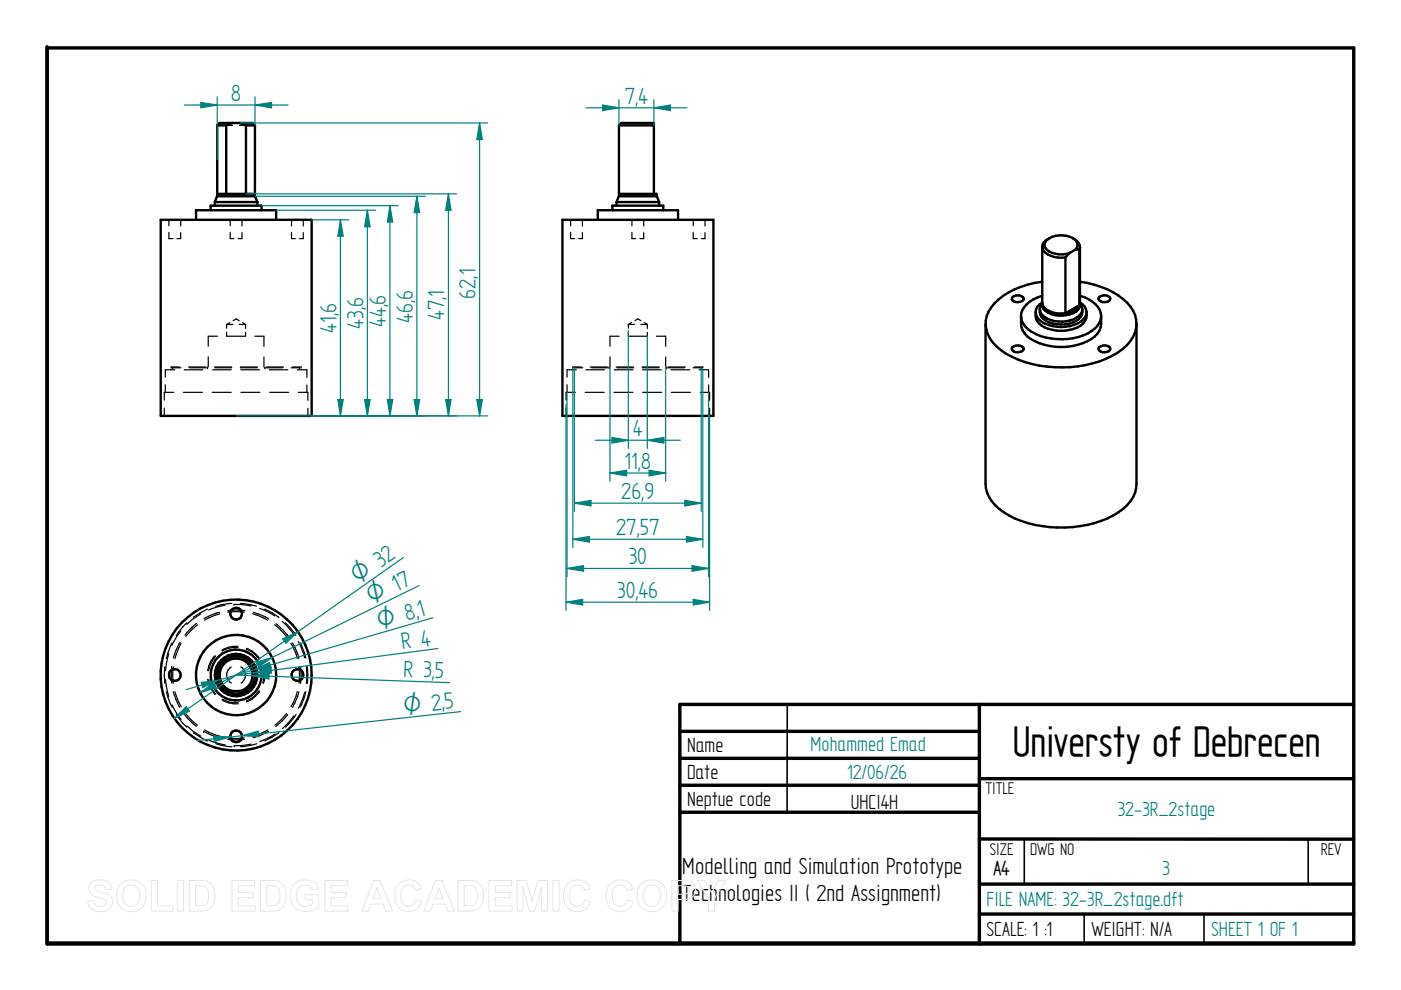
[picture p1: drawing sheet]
<svg xmlns="http://www.w3.org/2000/svg" width="297mm" height="210mm" viewBox="0 0 297 210" stroke-linecap="round" stroke-linejoin="round" font-family="sans-serif">
<path d="M10 9.9v190.3h277v-190h-277M144.1 155.1h63.5M207.6 149.4v50.8M287 149.4h-142.9v50.8M144.1 160.8h63.5M144.1 166.5h63.5M144.1 172.2h63.5M207.6 165.1h79.4M207.6 177.9h79.4M10 199.9h277M207.6 187.5h79.4M207.6 193.8h79.4" fill="none" stroke="#000" stroke-width=".72"/>
<path d="M166.9 149.4v22.8M217.2 178.1v9.4M277.4 178.1v9.4M229.9 193.8v6.4M255.3 193.8v6.4" fill="none" stroke="#000" stroke-width=".34"/>
<g fill="none" stroke="#000" stroke-width=".51">
<path d="M46.1 26.6l.5-.5h6.9l.6 .5M46.1 26.6h1.9M48 26.6v14.5M49.2 26.1l-1.2 .5M50.9 26.1l1.3 .5M52.2 26.6v14.5M52.2 26.6h1.9M54.1 26.6v14.5h-8v-14.5M131.2 26.6h7.4M131.2 26.6v14.5h8v.5M131.2 26.6l.5-.5h6.9v15M34.1 46.6h32v41.6h-32z"/>
<path d="M44.7 44.6v-1h10.8v1M45.5 42.8l.5-1.2h8.1l.5 1.2M45.5 42.8v.8M45.5 42.8h9.1M46.1 41.1v.5M54 41.1v.5M54.6 42.8v.8M58.5 44.6v2M58.5 44.6h-16.9v2M119.2 46.6h32.1v41.6h-32.1zM129.8 44.6v-1h10.8v1M130.7 42.8v.8"/>
<path d="M130.7 42.8l.5-1.2h8.1l.4 1.2M130.7 42.8h9M131.3 41.1v.5M139.7 42.8v.8M143.8 46.6v-2h-17.1v2M221 59.7a16 16 0 0 0-10.9 5.5 6 6 0 0 0 1.2 8.3 19.5 19.5 0 0 0 12.3 4.4 22 22 0 0 0 14.4-3.9 6.9 6.9 0 0 0 3-5.3M221 52.3v11.9M222 50.8a1.46 1.46 0 0 0 .5 2.5 5.4 5.4 0 0 0 4.3 .3M222.5 50.5a5.2 5.2 0 0 1 5.4 .3 1.36 1.36 0 0 1 .1 2.2M222.5 50.5a1.95 1.95 0 0 0-1.4 2.3 4.6 4.6 0 0 0 4.8 1.8M222.5 50.5l-.3 .2M225.9 54.6v11.8"/>
<path d="M226.8 53.6l-.9 1M227.5 50.5a1.96 1.96 0 0 1 1.4 2.4M228 53l-1.2 .6M228.9 52.9l-.9 .1M228.9 52.9v11.8l.1-.5M229 59.7a16.4 16.4 0 0 1 10.7 5.3 5.7 5.7 0 0 1 1.3 3.7M229 52.3v11.9M214.7 62.9a1.58 1.58 0 0 1 2.3 .4 1.46 1.46 0 0 1-2.3 .4l-.2-.2zM214.7 73.6a1.58 1.58 0 0 1 2.3 .4 1.51 1.51 0 0 1-2.5 .1zM220.5 65.6a2.54 2.54 0 0 0 2 2.8 6.9 6.9 0 0 0 6.2-.8 2.1 2.1 0 0 0 .8-2M221 64.2a2.1 2.1 0 0 0 1.1 3.4 6.3 6.3 0 0 0 7-1.1l.4-.9M221 64.2a2.69 2.69 0 0 0 2.5 2.1l2.4 .1"/>
<path d="M221 62.7a6.1 6.1 0 0 0-4.5 3.8 5 5 0 0 0 1.3 4.8 12.5 12.5 0 0 0 14.3 0 4.2 4.2 0 0 0 1.4-4.3M221 64.1a2.35 2.35 0 0 0-1.4 2.1M221 64.2a2.19 2.19 0 0 0 1.9 2.4 6 6 0 0 0 5.7-1l.4-.9v-.5M226 66.4h-.1M226 66.4l2.8-1.7a3.4 3.4 0 0 1-2.8 1.7zM228.9 64.6a2.89 2.89 0 0 1-2.7 2.2 4.8 4.8 0 0 1-5.1-1.7l-.1-.5M229 64.2l.5 1.4M229 64.1a2.22 2.22 0 0 1 1.4 2 2.22 2.22 0 0 1-1.2 2.1 7.9 7.9 0 0 1-8.9-.4l-.6-1-.1-.6M229 62.7a6.2 6.2 0 0 1 4.4 3.7l.1 .6M230.4 66.2a3.1 3.1 0 0 1-2.7 3.5 7.9 7.9 0 0 1-7.4-1.1 2.6 2.6 0 0 1-.7-2.4M233.1 73.6a1.58 1.58 0 0 1 2.3 .4 1.51 1.51 0 0 1-2.5 .1zM233.1 62.9a1.58 1.58 0 0 1 2.3 .4 1.44 1.44 0 0 1-2.3 .4l-.2-.2z"/>
<path d="M233.5 67a4.5 4.5 0 0 1-2.9 3.7 13.4 13.4 0 0 1-11.9-.3 4.4 4.4 0 0 1-2.2-3.2M241 68.7v33.9a8 8 0 0 1-5 6.7 25.1 25.1 0 0 1-22.1 0 8.2 8.2 0 0 1-4.9-6.7v-33.9M48 146.5a3.8 3.8 0 0 0 4.1 0M49.2 146.5a3.5 3.5 0 0 1-2-5.4 3.5 3.5 0 0 1 5.7 0 3.5 3.5 0 0 1-2 5.4M54 143.9a4 4 0 0 0-5.5-4.4 4 4 0 0 0-.5 7h4.2l.6-.5M54 143.9l-.6 1.5-.6 .6M54 143.9l-.2 .8-.9 1.4M54 143.9a4.1 4.1 0 0 0-4.5-4.8 4.1 4.1 0 0 0-3.1 5.8 4.1 4.1 0 0 0 6.5 1.1"/>
<circle cx="50.1" cy="130.1" r="1.25"/>
<circle cx="37.1" cy="143.1" r="1.25"/>
<circle cx="50.1" cy="143.1" r="16"/>
<circle cx="50.1" cy="143.1" r="8.5"/>
<circle cx="50.1" cy="156.1" r="1.25"/>
<circle cx="50.1" cy="143.1" r="5.4"/>
<circle cx="50.1" cy="143.1" r="4.5"/>
<circle cx="63.1" cy="143.1" r="1.25"/>
</g>
<g fill="none" stroke="#000" stroke-width=".25">
<path d="M48 26.6h1.3M50.8 26.6h1.4M35.8 49.3v1.3h.9M35.8 46.6v1.3M38.3 49.3v1.3h-.8M38.3 46.6v1.3M48.8 49.3v1.3h.8M48.8 46.6v1.3M51.3 49.3v1.3h-.8M51.3 46.6v1.3M61.8 49.3v1.3h.8M61.8 46.6v1.3"/>
<path d="M64.3 49.3v1.3h-.8M64.3 46.6v1.3M121 49.3v1.3h.8M121 46.6v1.3M123.5 49.3v1.3h-.8M123.5 46.6v1.3M134 49.3v1.3h.8M134 46.6v1.3M136.5 49.3v1.3h-.8M136.5 46.6v1.3M147 49.3v1.3h.8M147 46.6v1.3"/>
<path d="M149.5 49.3v1.3h-.8M149.5 46.6v1.3M36.3 78.2v.2M36.6 77.8h.1M36.6 77.9h.1M36.6 78h1.8M37 78.4h-2v1.6M38.1 77.8h-1.8v.1M39.1 78.4h3.9M40 77.8h3.6M40.2 78h3.5M44 77.8h.1"/>
<path d="M44 77.9h.1M44.2 75.6v2.2M45.1 78.4h3.9M45.5 77.8h3.6M45.6 78h3.5M46.1 71.3h-1.9v2.1M48 68.8v.8M48 70.4v.9M48 68.8h1.4M48.1 71.3h3.9M48.7 68.4l-.7 .4M49.4 68l.7-.4 .6 .4"/>
<path d="M50.7 68.8h1.4M51 77.8h3.6M51 78h3.5M51.1 78.4h3.9M51.4 68.4l.7 .4M52.1 68.8v.8M52.1 70.5v.8M54 71.3h2v2.1M56 75.7v2.1M56.2 78h.1M56.2 77.9h.1M56.3 78h3.6"/>
<path d="M56.5 77.8h3.6M57.1 78.4h3.9M61.7 78h1.8M62 77.8h1.8v.2M63.1 78.4h2v1.6M63.5 78h.1M63.5 77.9h.1M63.8 78.2v.2M121.5 78.2v.2M121.8 77.8h.1M121.8 77.9h.1M121.8 78h1.8"/>
<path d="M122.2 78.4h-2v1.6M123.3 77.8h-1.8v.1M124.2 78.4h4M125.1 77.8h3.7M125.4 78h3.5M129.2 77.8h.1M129.2 77.9h.1M129.3 75.6v2.2M130.3 78.4h3.9M130.6 77.8h3.7M130.8 78h3.6M131.3 71.3h-2v2.1"/>
<path d="M133.2 68.8v.8M133.2 70.4v.9M133.2 68.8h1.3M133.3 71.3h3.9M133.9 68.4l-.7 .4M134.6 68l.7-.4 .6 .4M135.9 68.8h1.3M136.1 77.8h3.7M136.2 78h3.5M136.2 78.4h4M136.6 68.4l.6 .4M137.2 68.8v.8"/>
<path d="M137.2 70.5v.8M139.2 71.3h1.9v2.1M141.1 75.7v2.1M141.3 78h.1M141.3 77.9h.1M141.6 78h3.5M141.7 77.8h3.6M142.2 78.4h4M146.9 78h1.8M147.2 77.8h1.8v.2M148.2 78.4h2v1.6M148.7 78h.1"/>
<path d="M148.7 77.9h.1M149 78.2v.2M34.8 86.5v1.7M35 81.6v1.6M36.8 83.2h-2v1.6M38.9 83.2h4M45 83.2h4M51.1 83.2h4M57.2 83.2h4M63.2 83.2h2.1v1.7M65.1 81.6v1.6M65.3 86.6v1.6"/>
<path d="M120 86.5v1.7M120.2 81.6v1.6M122 83.2h-2v1.6M124.1 83.2h4M130.2 83.2h4M136.3 83.2h4M142.4 83.2h4M148.5 83.2h1.9v1.7M150.2 81.6v1.6M150.4 86.6v1.6M35.8 138.6l-.7 3.6M36.4 136.4l-1.1 3.2"/>
<path d="M38.2 136.2l-.9 1.7-.5 1.6M38.4 133.8l-.9 1-1.1 2.1M38.4 136.4l-.5 .9-.8 2.4M39.6 132.1l-.9 .8-1.3 1.8M41.7 132.2l-1 .8-1.5 1.7M41.9 132.5l-1.3 1.1-1.2 1.4M42.5 130.2l-1.7 1.1-1.2 1.1M44 129.2l-3 1.7M45.6 139a5.7 5.7 0 0 0-1.6 3.2M45.7 139.1a6.2 6.2 0 0 0-1.5 3.1M46.5 129.8l-2 .7-1.2 .6M46.6 130.2l-1 .2-2.3 1.1"/>
<path d="M47.7 128.3l-3.5 1M48.3 129.8l1.8-.1 1.7 .1M48.3 129.5l2.2-.2 1.4 .2M48.8 139.4a3.8 3.8 0 0 0-2.6 3.3M48.8 139.4h.1M49.1 127.9l-2.2 .3-1.2 .4M49.6 128.1h.1M49.7 128.1l1.6 .1 1.9 .3M50.5 137a5.8 5.8 0 0 0-3.5 .8M50.5 137.2a5.9 5.9 0 0 0-3.4 .8M51 127.9l3.4 .6M51.2 139.4a3.8 3.8 0 0 1 2.8 3.2"/>
<path d="M52.2 137.6h.1M52.3 137.5a5.4 5.4 0 0 1 2.8 2.2M52.3 137.7a5.2 5.2 0 0 1 2.6 2.1M53.5 130.1l2.4 .9 .8 .5M53.7 129.8l2.6 1 .7 .4M55 129l.9 .3 2.4 1.3M56.1 129.2l1.6 .7 1.4 1M58.2 132.5l1.4 1.1 1.1 1.3M58.5 132.2l1.4 1.3 1.1 1.3M59.8 131.7l1.3 1.3 1.2 1.5M60.5 132l.9 .9 1.3 1.8M61.7 136.4l1.1 2.3 .2 .9"/>
<path d="M62 136.3l1.1 2.3 .3 1M63.2 136l.5 .9 .9 2.5M63.7 136.3l.9 2.1 .3 1.2M34.9 141.4l.1 3.5M35.1 144.1l.7 3.6M35.3 146.7l1.2 3.2M36.4 141.3v3.5M36.5 149.4l1 2 .9 1.1M36.7 146.6l.6 1.7 .8 1.6M36.7 141.4l-.1 1.7 .1 1.8M37.1 146.6l.8 2.4 .5 .9M37.4 151.5l1.3 1.8 .9 .9"/>
<path d="M39.1 151.5l.6 .7 1.9 1.8M39.4 151.3l1.2 1.4 1.3 1.1M39.7 153.9l1.1 1 1.8 1.2M41 155.4l3 1.7M43.2 155.1l1.3 .6 2 .7M43.2 155.1h.1M43.4 154.8l2.2 1 1 .3M44 144.1a5.9 5.9 0 0 0 1.6 3.2M44.3 156.9l3.4 1M44.3 144.1a5.7 5.7 0 0 0 1.5 3.1M45.8 157.7l1.1 .3 2.3 .3M46.6 144.9l.8 1.2 .6 .4"/>
<path d="M47.1 148.4a5.6 5.6 0 0 0 3.4 .8M47.2 148.3a6 6 0 0 0 3.3 .7M48.3 156.8h3.6M48.3 156.5l1.8 .1 1.7-.1M49 141.4a1.94 1.94 0 0 0 .1 3.4M49.7 158.1h.1M51.1 141.4a1.98 1.98 0 0 1 0 3.4M52.3 148.6h.1M53.3 157.8l-2 .3h-1.6M53.6 144.9l-.9 1.2-.6 .4M54.4 157.7l-1.2 .3-2.2 .3M54.9 146.4a5 5 0 0 1-2.6 2.2"/>
<path d="M55.1 146.6a5.6 5.6 0 0 1-2.8 2.2M55.7 141.4a5.9 5.9 0 0 1 0 3.4M55.9 141.4a5.4 5.4 0 0 1 0 3.5M56.8 154.8l-2.3 1-.9 .3M56.9 155l-2 1-1.2 .4M58.3 155.6l-1 .7-2.2 .9M59.1 155.3l-3 1.8M60.7 151.3l-1.1 1.4-1.3 1.1M61 151.5l-1.1 1.2-1.4 1.3M62.3 151.8l-1.2 1.5-1.2 1.2M62.8 151.5l-1.4 1.8-.9 .9M63 146.6l-.2 1-1.1 2.2"/>
<path d="M63.4 146.7l-.3 .9-1.1 2.4M63.4 141.4v3.4M63.8 141.4l-.1 3.5M64.6 146.8l-.3 1-1 2.4M64.9 146.6l-.3 1.2-.9 2.1M64.9 141.3l.2 1.8-.2 1.8M65.2 141.4v3.5"/>
</g>
<g fill="#000">
<circle cx="221" cy="64.5" r=".25"/>
<circle cx="228.9" cy="64.7" r=".25"/>
<circle cx="228.9" cy="64.6" r=".25"/>
</g>
<path d="M50.9 26.1h52.5M101.7 26.1l.6 3.5h-1.2zM50.1 88.2h53.3" fill="none" stroke="#008080" stroke-width=".25"/>
<path d="M101.7 26.1l.6 3.5h-1.2z" fill="#008080"/>
<path d="M101.1 84.7h1.2l-.6 3.5z" fill="none" stroke="#008080" stroke-width=".25"/>
<path d="M101.1 84.7h1.2l-.6 3.5z" fill="#008080"/>
<path d="M101.7 26.1v62.1M66.1 46.6h7.9M72.2 46.6l.6 3.5h-1.2zM66.1 88.2h7.9" fill="none" stroke="#008080" stroke-width=".25"/>
<path d="M72.2 46.6l.6 3.5h-1.2z" fill="#008080"/>
<path d="M71.6 84.7h1.2l-.6 3.5z" fill="none" stroke="#008080" stroke-width=".25"/>
<path d="M71.6 84.7h1.2l-.6 3.5z" fill="#008080"/>
<path d="M58.5 44.6h21.2M72.2 46.6v41.6M77.9 44.6l.6 3.5h-1.2zM66.1 88.2h13.6" fill="none" stroke="#008080" stroke-width=".25"/>
<path d="M77.9 44.6l.6 3.5h-1.2z" fill="#008080"/>
<path d="M77.3 84.7h1.2l-.6 3.5z" fill="none" stroke="#008080" stroke-width=".25"/>
<path d="M77.3 84.7h1.2l-.6 3.5z" fill="#008080"/>
<path d="M55.5 43.6h29M77.9 44.6v43.6M66.1 88.2h18.4M82.1 84.7h1.2l-.6 3.5z" fill="none" stroke="#008080" stroke-width=".25"/>
<path d="M82.1 84.7h1.2l-.6 3.5z" fill="#008080"/>
<path d="M82.7 43.6l.6 3.5h-1.2z" fill="none" stroke="#008080" stroke-width=".25"/>
<path d="M82.7 43.6l.6 3.5h-1.2z" fill="#008080"/>
<path d="M54.1 41.6h36.1M82.7 43.6v44.6M66.1 88.2h24.1M87.8 84.7h1.2l-.6 3.5z" fill="none" stroke="#008080" stroke-width=".25"/>
<path d="M87.8 84.7h1.2l-.6 3.5z" fill="#008080"/>
<path d="M88.4 41.6l.6 3.5h-1.2z" fill="none" stroke="#008080" stroke-width=".25"/>
<path d="M88.4 41.6l.6 3.5h-1.2z" fill="#008080"/>
<path d="M52.1 41.1h44.7M88.4 41.6v46.6M95.1 41.1l.5 3.5h-1.1zM66.1 88.2h30.7" fill="none" stroke="#008080" stroke-width=".25"/>
<path d="M95.1 41.1l.5 3.5h-1.1z" fill="#008080"/>
<path d="M94.5 84.7h1.1l-.5 3.5z" fill="none" stroke="#008080" stroke-width=".25"/>
<path d="M94.5 84.7h1.1l-.5 3.5z" fill="#008080"/>
<path d="M131.2 21.1v5.5M138.6 21.1v5.5M138.6 22.9l3.6-.6v1.2zM95.1 41.1v47.1" fill="none" stroke="#008080" stroke-width=".25"/>
<path d="M138.6 22.9l3.6-.6v1.2z" fill="#008080"/>
<path d="M127.8 22.3l3.4 .6-3.4 .6z" fill="none" stroke="#008080" stroke-width=".25"/>
<path d="M127.8 22.3l3.4 .6-3.4 .6z" fill="#008080"/>
<path d="M46.1 20.5v13.3M54.1 20.5v6.1M54.1 22.3l3.5-.6v1.2zM124.2 22.9h21.4" fill="none" stroke="#008080" stroke-width=".25"/>
<path d="M54.1 22.3l3.5-.6v1.2z" fill="#008080"/>
<path d="M42.6 21.7l3.5 .6-3.5 .6z" fill="none" stroke="#008080" stroke-width=".25"/>
<path d="M42.6 21.7l3.5 .6-3.5 .6z" fill="#008080"/>
<path d="M39.1 22.3h22M133.2 70.1v25M137.2 71.3v23.8M137.2 93.3l3.6-.5v1.1z" fill="none" stroke="#008080" stroke-width=".25"/>
<path d="M137.2 93.3l3.6-.5v1.1z" fill="#008080"/>
<path d="M129.7 92.8l3.5 .5-3.5 .6z" fill="none" stroke="#008080" stroke-width=".25"/>
<path d="M129.7 92.8l3.5 .5-3.5 .6z" fill="#008080"/>
<path d="M129.3 77.8v24.2M141.1 77.8v24.2M126.2 93.3h18M137.6 99.7l3.5 .6-3.5 .6z" fill="none" stroke="#008080" stroke-width=".25"/>
<path d="M137.6 99.7l3.5 .6-3.5 .6z" fill="#008080"/>
<path d="M129.3 100.3l3.5-.6v1.2z" fill="none" stroke="#008080" stroke-width=".25"/>
<path d="M129.3 100.3l3.5-.6v1.2z" fill="#008080"/>
<path d="M121.8 77.9v30.5M148.7 78v30.4M129.3 100.3h11.8M145.2 106.1l3.5 .6-3.5 .6z" fill="none" stroke="#008080" stroke-width=".25"/>
<path d="M145.2 106.1l3.5 .6-3.5 .6z" fill="#008080"/>
<path d="M121.8 106.7l3.5-.6v1.2z" fill="none" stroke="#008080" stroke-width=".25"/>
<path d="M121.8 106.7l3.5-.6v1.2z" fill="#008080"/>
<path d="M121.5 78.1v38M149 78.4v37.7M121.8 106.7h26.9M145.5 113.7l3.5 .6-3.5 .6z" fill="none" stroke="#008080" stroke-width=".25"/>
<path d="M145.5 113.7l3.5 .6-3.5 .6z" fill="#008080"/>
<path d="M121.5 114.3l3.5-.6v1.2z" fill="none" stroke="#008080" stroke-width=".25"/>
<path d="M121.5 114.3l3.5-.6v1.2z" fill="#008080"/>
<path d="M120.2 83.2v39.1M150.2 83.2v39.1M121.5 114.3h27.5M146.7 119.9l3.5 .6-3.5 .6z" fill="none" stroke="#008080" stroke-width=".25"/>
<path d="M146.7 119.9l3.5 .6-3.5 .6z" fill="#008080"/>
<path d="M120.2 120.5l3.5-.6v1.2z" fill="none" stroke="#008080" stroke-width=".25"/>
<path d="M120.2 120.5l3.5-.6v1.2z" fill="#008080"/>
<path d="M120 85.7v43.7M150.4 88.2v41.2M120.2 120.5h30M147 127.1l3.4 .6-3.4 .6z" fill="none" stroke="#008080" stroke-width=".25"/>
<path d="M147 127.1l3.4 .6-3.4 .6z" fill="#008080"/>
<path d="M120 127.7l3.5-.6v1.2z" fill="none" stroke="#008080" stroke-width=".25"/>
<path d="M120 127.7l3.5-.6v1.2z" fill="#008080"/>
<path d="M85.6 118.2l-48.6 34.1M120 127.7h30.4M37 152.3l2.5-2.5 .7 1z" fill="none" stroke="#008080" stroke-width=".25"/>
<path d="M37 152.3l2.5-2.5 .7 1z" fill="#008080"/>
<path d="M59.9 135.5l3.3-1.6-2.6 2.5z" fill="none" stroke="#008080" stroke-width=".25"/>
<path d="M59.9 135.5l3.3-1.6-2.6 2.5z" fill="#008080"/>
<path d="M88.9 124.2l-46.5 22.7M42.4 146.9l2.9-2.1 .5 1z" fill="none" stroke="#008080" stroke-width=".25"/>
<path d="M42.4 146.9l2.9-2.1 .5 1z" fill="#008080"/>
<path d="M54.3 140.4l3.4-1-2.9 2z" fill="none" stroke="#008080" stroke-width=".25"/>
<path d="M54.3 140.4l3.4-1-2.9 2z" fill="#008080"/>
<path d="M91.8 131l-52.3 15.2M42.7 144.7l3.5-.4-3.2 1.5z" fill="none" stroke="#008080" stroke-width=".25"/>
<path d="M42.7 144.7l3.5-.4-3.2 1.5z" fill="#008080"/>
<path d="M54 142l3.1-1.5 .4 1.1z" fill="none" stroke="#008080" stroke-width=".25"/>
<path d="M54 142l3.1-1.5 .4 1.1z" fill="#008080"/>
<path d="M92.8 137.5l-42.7 5.6M54 142.6l3.4-1 .2 1.1z" fill="none" stroke="#008080" stroke-width=".25"/>
<path d="M54 142.6l3.4-1 .2 1.1z" fill="#008080"/>
<path d="M50.1 143.1l45.2 1.6M53.5 143.3l3.6-.5-.1 1.2z" fill="none" stroke="#008080" stroke-width=".25"/>
<path d="M53.5 143.3l3.6-.5-.1 1.2z" fill="#008080"/>
<path d="M45.3 156.1l3.5 .2-3.4 .9zM97.7 150.9l-55.8 6.1" fill="none" stroke="#008080" stroke-width=".25"/>
<path d="M45.3 156.1l3.5 .2-3.4 .9z" fill="#008080"/>
<path d="M51.3 156l3.4-1 .2 1.2z" fill="none" stroke="#008080" stroke-width=".25"/>
<path d="M51.3 156l3.4-1 .2 1.2z" fill="#008080"/>
<g fill="none" stroke="#e6e6e6" stroke-width=".21">
<path d="M19.3 187.2a3.1 3.1 0 0 1 4 .2l.4 1.2h-1.3a1.28 1.28 0 0 0-1-.9 1.28 1.28 0 0 0-1.3 .4v.4a5.6 5.6 0 0 0 2.5 1 1.98 1.98 0 0 1 1.2 2.3 1.98 1.98 0 0 1-2.2 1.5 2.48 2.48 0 0 1-3-2.2l1.2-.1a1.44 1.44 0 0 0 1.3 1.2 1.44 1.44 0 0 0 1.5-.9 1.18 1.18 0 0 0-1.4-.9 2.36 2.36 0 0 1-2.4-2l.1-.7zM25.8 187.2a3.3 3.3 0 0 1 3.9-.1 3.3 3.3 0 0 1 1.2 3.8 3.2 3.2 0 0 1-3.8 2.3 3.2 3.2 0 0 1-2.4-3.7 3 3 0 0 1 1.1-2.3zM26.5 188.2a1.87 1.87 0 0 1 2.2-.3 1.87 1.87 0 0 1 1 2 1.87 1.87 0 0 1-1.8 2.3 1.87 1.87 0 0 1-1.9-2.3l.1-.8zM32.1 186.7h1.3v5.4h3.3v1.1h-4.6zM37.6 186.7h1.3v6.5h-1.3zM40.1 186.7h2.4a2.79 2.79 0 0 1 3 3.3 2.79 2.79 0 0 1-2.9 3.2h-2.5zM41.4 187.8a2.64 2.64 0 0 1 2.5 .5 3.3 3.3 0 0 1-.3 3.5l-.8 .3h-1.4zM49.2 186.7h4.8v1.1h-3.5v1.4h3.2v1.1h-3.2v1.8h3.6v1.1h-4.9zM55.2 186.7h2.4a2.79 2.79 0 0 1 3.1 3.3 2.79 2.79 0 0 1-3 3.2h-2.5zM56.6 187.8a2.64 2.64 0 0 1 2.4 .5 3.3 3.3 0 0 1-.3 3.5l-.8 .3h-1.3zM62.3 187.5a3.6 3.6 0 0 1 4.6-.2l.6 1.1-1.3 .3a1.8 1.8 0 0 0-2.2-.9 1.8 1.8 0 0 0-1.2 2 2.01 2.01 0 0 0 1.1 2.2 2.01 2.01 0 0 0 2.3-.4v-.8h-1.5v-1.1h2.9v2.6a3.8 3.8 0 0 1-5.5-.3 4 4 0 0 1 .2-4.5zM68.9 186.7h4.8v1.1h-3.5v1.4h3.2v1.1h-3.2v1.8h3.6v1.1h-4.9z"/>
<path d="M79.2 186.7h1.4l2.6 6.5h-1.4l-.6-1.5h-2.5l-.6 1.5h-1.4zM79.9 188.2l.9 2.4h-1.7zM84.5 187.5a2.87 2.87 0 0 1 4.9 1l-1.3 .3a1.6 1.6 0 0 0-1.8-1.1 1.6 1.6 0 0 0-1.3 1.7 2.19 2.19 0 0 0 1.3 2.8 1.55 1.55 0 0 0 1.9-1.4l1.2 .4a2.93 2.93 0 0 1-3.4 2 2.93 2.93 0 0 1-2.3-3.3v-.6a3.2 3.2 0 0 1 .8-1.8zM92.3 186.7h1.4l2.6 6.5h-1.4l-.5-1.5h-2.6l-.5 1.5h-1.4zM93 188.2l.9 2.4h-1.7zM97.1 186.7h2.4a2.79 2.79 0 0 1 3 3.3 2.79 2.79 0 0 1-2.9 3.2h-2.5zM98.4 187.8a2.64 2.64 0 0 1 2.4 .5 3.3 3.3 0 0 1-.2 3.5l-.9 .3h-1.3zM103.7 186.7h4.8v1.1h-3.5v1.4h3.2v1.1h-3.2v1.8h3.6v1.1h-4.9zM109.6 186.7h2l1.2 4.4 1.2-4.4h2v6.5h-1.2v-5.2l-1.4 5.2h-1.2l-1.3-5.2v5.2h-1.3zM117.2 186.7h1.3v6.5h-1.3zM120.3 187.5a2.87 2.87 0 0 1 4.8 1l-1.2 .3a1.6 1.6 0 0 0-1.9-1.1 1.6 1.6 0 0 0-1.2 1.7 2.19 2.19 0 0 0 1.3 2.8 1.55 1.55 0 0 0 1.8-1.4l1.3 .4a2.93 2.93 0 0 1-3.5 2 2.93 2.93 0 0 1-2.2-3.3v-.6a3.2 3.2 0 0 1 .8-1.8zM129.3 187.5a2.87 2.87 0 0 1 4.9 1l-1.2 .3a1.6 1.6 0 0 0-1.9-1.1 1.6 1.6 0 0 0-1.3 1.7 2.19 2.19 0 0 0 1.3 2.8 1.55 1.55 0 0 0 1.9-1.4l1.2 .4a2.93 2.93 0 0 1-3.4 2 2.93 2.93 0 0 1-2.3-3.3l.1-.6a3.2 3.2 0 0 1 .7-1.8z"/>
<path d="M136.2 187.2a3.3 3.3 0 0 1 3.9-.1 3.3 3.3 0 0 1 1.1 3.8 3.2 3.2 0 0 1-3.7 2.3 3.2 3.2 0 0 1-2.4-3.7 3 3 0 0 1 1.1-2.3zM136.9 188.2a1.87 1.87 0 0 1 2.2-.3 1.87 1.87 0 0 1 .9 2 1.87 1.87 0 0 1-1.8 2.3 1.87 1.87 0 0 1-1.8-2.3l.1-.8zM142.4 186.7h2.1a2.5 2.5 0 0 1 2.7 1 2.08 2.08 0 0 1-.1 2.2 2.08 2.08 0 0 1-2.1 .8h-1.2v2.5h-1.4zM143.8 187.8h.6a1.28 1.28 0 0 1 1.7 .9 1.22 1.22 0 0 1-1.6 .9h-.7zM147.8 186.7h1.5l1.6 2.5 1.4-2.5h1.6l-2.4 3.7v2.8h-1.3v-2.8z"/>
</g>
<text font-size="10.1" x="214.7" y="160.4">Universty of Debrecen</text>
<g font-size="5.6" fill="#008080">
<text x="48.9" y="21.4">8</text>
<text x="132.5" y="22">7,4</text>
<text x="100.8" y="63.3" transform="rotate(-90 100.8 63.3)">62,1</text>
<text x="71.3" y="70.5" transform="rotate(-90 71.3 70.5)">41,6</text>
<text x="77" y="69.7" transform="rotate(-90 77 69.7)">43,6</text>
<text x="81.8" y="69.3" transform="rotate(-90 81.8 69.3)">44,6</text>
<text x="87.5" y="68.4" transform="rotate(-90 87.5 68.4)">46,6</text>
<text x="94.2" y="67.8" transform="rotate(-90 94.2 67.8)">47,1</text>
<text x="134.2" y="92.5">4</text>
<text x="132.4" y="99.4">11,8</text>
<text x="131.7" y="105.8">26,9</text>
<text x="130.6" y="113.5">27,57</text>
<text x="133.3" y="119.7">30</text>
<text x="89" y="130.9" transform="rotate(-16 89 130.9)">1</text>
<text x="130.8" y="126.8">30,46</text>
<text x="85.3" y="137.6" transform="rotate(-7 85.3 137.6)">R 4</text>
<text x="85.5" y="143.5" transform="rotate(2 85.5 143.5)">R 3,</text>
<text x="92.2" y="143.7" transform="rotate(2 92.2 143.7)">5</text>
<text x="94.4" y="150.4" transform="rotate(-6 94.4 150.4)">5</text>
</g>
<g font-size="5.6">
<text x="144.6" y="185.3">Modelling and Simulation Prototype</text>
<text x="144.6" y="191">Technologies II ( 2nd Assignment)</text>
</g>
<g font-size="5.4" fill="#008080">
<text x="75.9" y="123.9" transform="rotate(-35 75.9 123.9)">O 32</text>
<text x="78.7" y="128.1" transform="rotate(-26 78.7 128.1)">O 17</text>
<text x="80.5" y="133.3" transform="rotate(-16 80.5 133.3)">O 8,</text>
<text x="85.7" y="151.3" transform="rotate(-6 85.7 151.3)">O 2,</text>
</g>
<g font-size="4.9">
<text x="145.7" y="159.4">Name</text>
<text x="145.7" y="165.1">Date</text>
<text x="145.7" y="170.8">Neptue code</text>
<text x="180.4" y="171.4">UHCI4H</text>
<text x="209.2" y="198.5">SCALE: 1 :1</text>
<text x="231.4" y="198.5">WEIGHT: N/A</text>
</g>
<g font-size="4.9" fill="#008080">
<text x="171.8" y="159.3">Mohammed Emad</text>
<text x="179.6" y="165.2">12/06/26</text>
<text x="237" y="173.1">32-3R_2stage</text>
<text x="246.5" y="185.5">3</text>
<text x="209.2" y="192.2">FILE NAME: 32-3R_2stage.dft</text>
<text x="256.8" y="198.5">SHEET 1 OF 1</text>
</g>
<text font-size="4.8" x="210.6" y="185.4">A4</text>
<g font-size="4.1">
<text x="208.9" y="168.4">TITLE</text>
<text x="209.8" y="181.2">SIZE</text>
<text x="218.4" y="181.2">DWG NO</text>
<text x="280" y="181.2">REV</text>
</g>
</svg>
